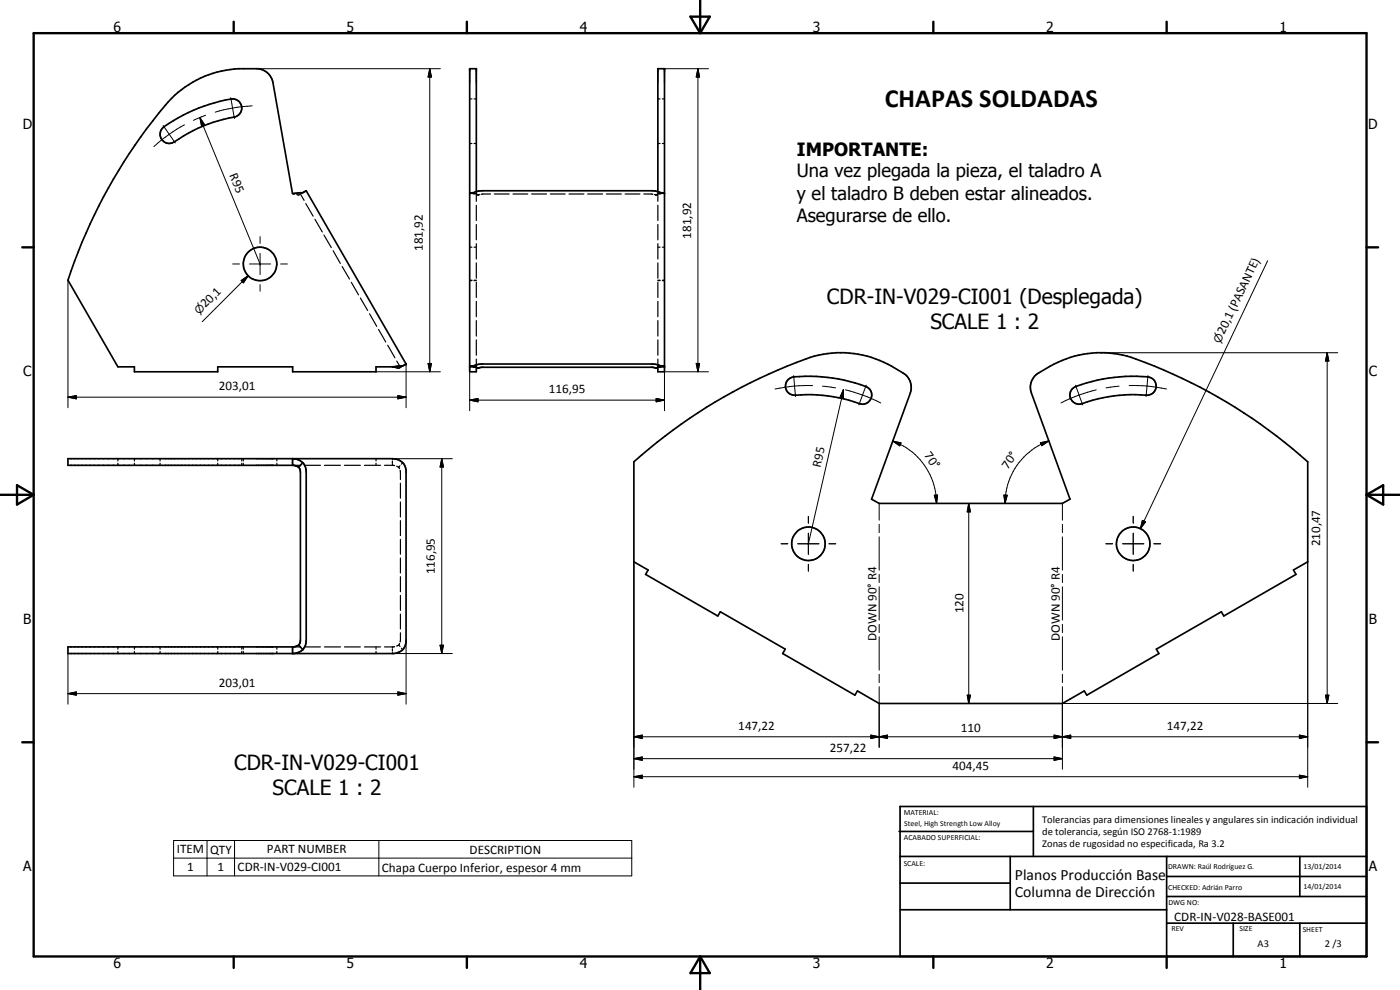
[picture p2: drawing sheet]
<svg xmlns="http://www.w3.org/2000/svg" width="420mm" height="297mm" viewBox="0 0 420 297" stroke-linecap="round" stroke-linejoin="round" font-family="sans-serif">
<g fill="none" stroke="#000" stroke-width=".51">
<path d="M48.9 38.3a47.2 47.2 0 0 1 21.2-8.6 2.76 2.76 0 0 1 2.4 2.6 2.76 2.76 0 0 1-2.2 2.8 46.6 46.6 0 0 0-18.6 7.8 2.75 2.75 0 0 1-3.3-1.2 2.75 2.75 0 0 1 .5-3.4zM91.8 57.3a4.4 4.4 0 0 1-3.2 .7l-.8 .1-5.9-33.4a5.1 5.1 0 0 0-4.4-4.1 37 37 0 0 0-9.7 .5 31 31 0 0 0-20.1 12.7 158.8 158.8 0 0 0-27.3 50.3l15 26h4.9v1.4h25.1v-1.4h22.4v1.4h25v-1.4h5M91.9 57.2l30 52M91.9 57.2l-.1 .1M142.9 57.5v-36.9h-1.9v90.9h1.9v-1.3M197.4 57.5v-36.9h2v90.9h-2v-1.3M199.4 58l-3.5-.8h-51.4l-3.5 .9M120.9 109.8l-1.2 .7-1.9-.4M120.9 109.8l-3.1 .3M121.8 109.3l-.9 .5M121.9 109.2l-.1 .1M142.1 109.8l-1.1 .3 1.9 .1"/>
<path d="M142.1 109.8l2.4-.6h51.4l2.4 .6M142.1 109.8l1.4 .7M142.9 110.2l.6 .3M197.4 110.2l-.3 .2M198.3 109.8l1.1 .2M198.3 109.8l-1.5 .7-1.1-.3h-51.1l-1.1 .3M199.4 110.1l-2 .1M236.5 113.9l1-.6a46.4 46.4 0 0 1 23 3 2.75 2.75 0 0 1 .8 3.5 2.75 2.75 0 0 1-3.4 1.3 47.9 47.9 0 0 0-20-2.6 2.74 2.74 0 0 1-1.4-4.6zM321.6 116.8l.3-.2a31.2 31.2 0 0 1 12.5-3.4 38.1 38.1 0 0 1 10.8 .1 2.74 2.74 0 0 1 1.7 3.2 2.74 2.74 0 0 1-2.9 2.1 47.7 47.7 0 0 0-20 2.7 2.8 2.8 0 0 1-2.6-1.5 2.8 2.8 0 0 1 .2-3zM90.9 138.8l.8 1.5 .2 1.3v50.5l-.2 1.3-.8 1.5M90.9 138.8l-1.2 1.4M90.9 138.8l-1.5-.9-1.6-.3v2"/>
<path d="M190.2 138.6a157.5 157.5 0 0 1 54.2-31.8 32 32 0 0 1 27 5.4 5 5 0 0 1 1.8 5.7l-11.6 31.9 2.3 1.2h54.9l2.3-1.2-11.6-31.9a5 5 0 0 1 2.2-6 31.7 31.7 0 0 1 32-3.1 158.8 158.8 0 0 1 48.8 29.8v30l-4.3 2.4 .7 1.3-21.6 12.5-.7-1.2-19.6 11.2 .8 1.3-21.6 12.5-.8-1.3-6.6 3.8h-54.9l-6.6-3.8-.7 1.3-21.7-12.5 .8-1.3-19.5-11.2-.8 1.2-21.7-12.5 .8-1.3-4.3-2.4zM89.7 140.2l-1.7-.6h-67.6v-2h97.4a3.8 3.8 0 0 1 4.1 3.6v51.3a3.7 3.7 0 0 1-3.7 3.6h-97.8v-2h67.6l1.7-.6M89.7 140.2l.3 .5 .2 .9v50.5l-.2 .9-.3 .5M87.8 194.1v2M89.7 193.5l1.2 1.4M90.9 194.9l-1.5 .9-1.2 .3M269.8 249.5h40.3M270.1 242h140v45h-140zM270.1 257h140M303.2 257v16M310.1 242v15M350.1 257v30"/>
<path d="M390.1 257v12M270.1 265h33.1M270.1 273h80M350.1 277h60M350.1 269h60M350.1 263h60M370.1 277v10M390.1 277v10"/>
<circle cx="78" cy="79.2" r="5"/>
<circle cx="242.6" cy="163.2" r="5"/>
<circle cx="340.1" cy="163.2" r="5"/>
</g>
<g fill="none" stroke="#000" stroke-width=".35">
<path d="M141 29.7h.6M142.3 29.7h.6M197.4 29.7h.7M198.8 29.7h.6M87.8 58.1l.6 .1M90.1 58.3l-.4 .2-.6-.2M90.2 58.2l1.1 1.9M90.9 57.8l-.4 .2M141 58.1h.3M141 43.1h.6M141.7 58.1h.7M142.1 57.8l.8 .3"/>
<path d="M142.2 58.1l.3 .1M142.3 43.1h.6M142.5 58.2h.1M142.9 57.5v.2M142.9 57.9v2.5M142.9 58.2h.1M143 58.2h.1M143 58.2l.1 .1M143.1 58.3l.4 .2M143.3 58.4l.2 .1M144 58.3l-.5 .2M147.2 58.2l-2.7 .1"/>
<path d="M148.3 58.2h4.5M154 58.2h4.4M159.5 58.2h4.5M165.1 58.2h4.5M170.8 58.2h4.4M176.3 58.2h4.6M182 58.2h4.5M187.6 58.2h4.5M193.2 58.2l2.7 .1M196.4 58.3l.4 .2M197.1 58.4l-.1 .1M197.3 58.3l-.5 .2"/>
<path d="M197.3 58.2h.1M197.4 58.1h.3M197.4 57.5v.2M197.4 57.9v2.5M197.4 58.2l-.1 .1M197.4 43.1h.7M198 58.1h.7M198.2 58.1l-.4 .1M198.3 57.8l-.5 .2M198.8 43.1h.6M199 58.1h.4M91.8 61.1l2.2 3.8"/>
<path d="M94.5 65.8l2.2 3.8M97.2 70.5l2.2 3.8M100 75.2l2.1 3.8M102.7 80l2.2 3.7M141 74.2h.6M142.3 74.2h.6M142.9 61.6v4.6M142.9 67.4v4.6M142.9 73.1v4.6M142.9 78.9v4.6M197.4 61.6v4.6M197.4 67.4v4.6"/>
<path d="M197.4 73.1v4.6M197.4 78.9v4.6M197.4 74.2h.7M198.8 74.2h.6M105.4 84.7l2.2 3.8M108.2 89.4l2.2 3.8M110.9 94.1l2.2 3.8M113.6 98.8l2.2 3.8M141 84.1h.6M141 84.2h.6M142.3 84.1h.6M142.3 84.2h.6"/>
<path d="M142.9 84.7v4.6M142.9 90.4v4.6M142.9 96.2v4.6M197.4 84.1h.7M197.4 84.7v4.6M197.4 90.4v4.6M197.4 96.2v4.6M197.4 84.2h.7M198.8 84.1h.6M198.8 84.2h.6M116.4 103.6l2.1 3.8M119.1 108.3l1.1 1.9"/>
<path d="M142.1 110.1h.3M142.7 110.1h.2M142.9 102v4.6M142.9 107.7v2.4l.2 .1M142.9 110.2h.1M143.3 110.4l.2 .1M197.1 110.4l-.3 .1M197.4 110.1h.3M197.4 102v4.6M197.4 107.7v2.4l-.1 .1M197.4 110.2h.1M198 110.1h.3"/>
<path d="M35.4 137.6v.7M35.4 139v.6M40.3 137.6v.7M40.3 139v.6M48 137.6v.7M48 139v.6M65.4 137.6v.7M65.4 139v.6M72.5 137.6v.7M72.5 139v.6M73 137.6v.7M73 139v.6"/>
<path d="M83.1 137.6v.7M83.1 139v.6M87.8 139.6h2.4M87.8 137.6v.7M87.8 139v.6M91.4 139.6h4.8M97.4 139.6h4.8M103.4 139.6h4.8M109.4 139.6h4.8M112.8 137.6v.7M112.8 139v.6M115.4 139.6l3 .1"/>
<path d="M117.8 137.6v.4M117.8 138.4v.7M117.8 139.3v.3M119.1 139.9l.6 .3M120 139.7l-.3 .5M120.9 138.8l-.4 .5M119.7 140.2l.2 .4M120.1 141.1l.1 2.8M120.2 145v4.5M120.2 150.6v4.5M120.2 156.2v4.5M120.2 161.8v4.5"/>
<path d="M120.2 167.4v4.5M120.2 173v4.5M120.2 178.6v4.5M35.4 194.1v.7M35.4 195.5v.6M40.3 194.1v.7M40.3 195.5v.6M48 194.1v.7M48 195.5v.6M65.4 194.1v.7M65.4 195.5v.6M72.5 194.1v.7"/>
<path d="M72.5 195.5v.6M73 194.1v.7M73 195.5v.6M83.1 194.1v.7M83.1 195.5v.6M87.8 194.1h2.4M87.8 194.1v.7M87.8 195.5v.6M91.4 194.1h4.8M97.4 194.1h4.8M103.4 194.1h4.8M109.4 194.1h4.8"/>
<path d="M112.8 194.1v.7M112.8 195.5v.6M117.8 194.1v.3M117.8 194.7v.7M117.8 195.7v.4M118.4 194.1h-3M119.7 193.5l-.6 .3M119.7 193.5l.3 .5M119.9 193.1l-.2 .4M120.2 189.9l-.1 2.7M120.2 184.3v4.4M120.5 194.5l.4 .4"/>
</g>
<g fill="#000">
<circle cx="141" cy="20.6" r=".25"/>
<circle cx="142.9" cy="20.6" r=".25"/>
<circle cx="197.4" cy="20.6" r=".25"/>
<circle cx="199.4" cy="20.6" r=".25"/>
<circle cx="143.1" cy="58.3" r=".18"/>
<circle cx="197.3" cy="58.3" r=".18"/>
<circle cx="121.9" cy="109.2" r=".25"/>
<circle cx="143.1" cy="110.2" r=".18"/>
<circle cx="197.3" cy="110.2" r=".18"/>
</g>
<g fill="none" stroke="#000" stroke-width=".3">
<path d="M49 37.7l1.8 2.6M55.4 37.5l-4.6 2.8M60 35.3l1.4 2.1-.9 .4zM60 35.3l18.1 43.9M61.7 34.6l-3.7 1.5M69.2 29.3l1.1 6.3M75.7 31.7l-5.9 .7-5.2 1.3M77 20.6h55.2M129 20.6l.5 2.5h-1zM129 20.6v90.9M199.4 20.6h13.2M209.5 20.6l.5 2.5h-1.1z"/>
<path d="M209.5 20.6v90.9M50.8 40.3l-4.6 3.7M50.8 40.3l1.8 2.6M69.8 79.2h2.1M74.9 79.2h6.3M78.1 79.2h.1M78.1 71v2M78.1 76v6.4M84.2 79.2h2.1M380.4 78.2l-38.1 80.4M20.4 84.1v38.2M72.4 84.2l2.1-1.5-1.4 2.2z"/>
<path d="M74.5 82.7l-13.8 13.8M78.1 85.4v2M20.4 119.2l2.5-.5v1zM20.4 119.2h101.5M112.8 111.5h19.4M119.4 118.7l2.5 .5-2.5 .5zM121.9 109.2v13.1M128.5 109.1h1l-.5 2.4zM141 110.1v13.1M196.9 119.5l2.5 .6-2.5 .5zM199.4 111.5h13.2M199.4 110.1v13.1"/>
<path d="M208.9 109.1h1.1l-.5 2.4zM238.2 112.7l.3 3.1M238.5 115.8l-5.9 .9M238.5 115.8l.2 3.2M243.9 115.7l-5.4 .1M246.8 115.9l4 .5M253.1 116.8v2.6l-1-.2zM253.1 116.8l-10.5 46.4M253.7 117l6.6 2 4 1.9M260 115.6l-2.2 5.9M322.8 115.6l1 2.9M323.8 118.5l-5.4 2.4"/>
<path d="M323.8 118.5l1.1 3M329 117l-5.2 1.5M330.4 105.8h71.1M335.9 115.9l-4 .5M338.9 115.7l5.3 .1M344.2 115.8l5.9 .9M344.2 115.8l-.3 3.2M344.5 112.7l-.3 3.1M398.3 105.8l.5 2.5h-1zM398.3 105.8v105.3M117.8 137.6h18M132.6 137.6l.5 2.5h-1z"/>
<path d="M132.6 137.6v58.5M141 120.1l2.5-.6v1.1zM141 120.1h58.4M267.9 132.3l2.5 .6-.4 .9zM267.9 132.3a20 20 0 0 1 13.2 18.7M312.2 132.8l2.6-.5-2.1 1.4zM314.8 132.3a19.9 19.9 0 0 0-13.2 18.7M242.6 154.9v2.1M242.6 160v6.3M263.9 151v5.1M263.9 157.3v2.5M280.4 148.6l1-.1-.3 2.5z"/>
<path d="M290.7 151l.5 2.6h-.9zM290.7 151v60.1M301.3 148.5l1 .1-.7 2.4zM318.8 151v5.1M318.8 157.3v2.5M340.1 154.9v2.1M340.1 160v6.3M342.8 156.1l1 .5-1.5 2zM190.2 168.6v67.6M234.4 163.2h2M239.4 163.2h6.4M242.6 163.2h.1"/>
<path d="M242.6 169.3v2.1M248.8 163.2h2M263.9 161.1v10M263.9 172.3v2.5M263.9 176.1v10M318.8 161.1v10M318.8 172.3v2.5M318.8 176.1v10M331.9 163.2h2M336.9 163.2h6.4M340.1 169.3v2.1M346.3 163.2h2"/>
<path d="M392.5 168.6v67.6M20.4 196.1v15.2M117.8 196.1h18M121.9 192.1v19.2M132.1 193.6h1l-.5 2.5zM263.9 187.3v2.5M263.9 191.1v10M318.8 187.3v2.5M318.8 191.1v10M20.4 208.1l2.5-.5v1zM20.4 208.1h101.5M119.4 207.6l2.5 .5-2.5 .5z"/>
<path d="M263.9 202.3v2.5M263.9 206v18.2M290.3 208.6h.9l-.5 2.5zM318.8 202.3v2.5M318.8 206v24.8M318.8 211.1h82.7M397.8 208.6h1l-.5 2.5zM190.2 233l2.5-.4v1zM190.2 227.6l2.5-.5v1zM190.2 221.1l2.5-.5v1zM190.2 233h202.3M190.2 227.6h128.6"/>
<path d="M190.2 221.1h202.3M261.4 220.6l2.5 .5-2.5 .5zM261.4 220.6l4.9 1v-1l-4.9 1zM263.9 221.1l2.4-.5v1zM316.3 227.1l2.5 .5-2.5 .5zM316.3 220.6l2.5 .5-2.5 .5zM316.3 220.6v1l5-1v1zM318.8 221.1l2.5-.5v1zM390 232.6l2.5 .4-2.5 .6zM390 220.6l2.5 .5-2.5 .5zM52.1 252.2h137.5v10.6h-137.5zM52.1 257.5h137.5"/>
<path d="M62.1 252.2v10.6M70.4 252.2v10.6M113.7 252.2v10.6"/>
</g>
<g fill="none" stroke="#000" stroke-width=".71">
<path d="M10.1 9.9h400v277.1h-400zM70.1 6.5v3.4M140.1 6.5v3.4M207.2 5h5.8l-2.9 4.9zM210.1 0v9.9M280.1 6.5v3.4M350.1 6.5v3.4M6.7 74.2h3.4M410.1 74.2h3.5M.1 148.5h10M5.1 145.6l5 2.9-5 2.9zM410.1 148.5h10"/>
<path d="M410.1 148.5l5-2.9v5.8zM6.7 222.7h3.4M410.1 222.7h3.5M70.1 287v3.4M140.1 287v3.4M210.1 287v10M210.1 287l2.9 5h-5.8zM280.1 287v3.4M350.1 287v3.4"/>
</g>
<g fill="#000">
<path d="M60 35.3l1.4 2.1-.9 .4zM129 20.6l.5 2.5h-1zM209.5 20.6l.5 2.5h-1.1zM72.4 84.2l2.1-1.5-1.4 2.2zM20.4 119.2l2.5-.5v1zM119.4 118.7l2.5 .5-2.5 .5zM128.5 109.1h1l-.5 2.4zM141 120.1l2.5-.6v1.1zM208.9 109.1h1.1l-.5 2.4zM253.1 116.8v2.6l-1-.2zM398.3 105.8l.5 2.5h-1zM196.9 119.5l2.5 .6-2.5 .5z"/>
<path d="M267.9 132.3l2.5 .6-.4 .9zM312.2 132.8l2.6-.5-2.1 1.4zM132.6 137.6l.5 2.5h-1zM280.4 148.6l1-.1-.3 2.5zM290.7 151l.5 2.6h-.9zM301.3 148.5l1 .1-.7 2.4zM342.8 156.1l1 .5-1.5 2zM132.1 193.6h1l-.5 2.5zM20.4 208.1l2.5-.5v1zM119.4 207.6l2.5 .5-2.5 .5zM290.3 208.6h.9l-.5 2.5zM397.8 208.6h1l-.5 2.5z"/>
<path d="M190.2 233l2.5-.4v1zM190.2 227.6l2.5-.5v1zM190.2 221.1l2.5-.5v1zM261.4 220.6l2.5 .5-2.5 .5zM263.9 221.1l2.4-.5v1zM316.3 227.1l2.5 .5-2.5 .5zM316.3 220.6l2.5 .5-2.5 .5zM318.8 221.1l2.5-.5v1zM390 232.6l2.5 .4-2.5 .6zM390 220.6l2.5 .5-2.5 .5z"/>
</g>
<text font-size="7.9" x="265.5" y="32.1">CHAPAS SOLDADAS</text>
<g font-size="6.3">
<text x="248.2" y="91.2">CDR-IN-V029-CI001 (Desplegada)</text>
<text x="279.2" y="98.7">SCALE 1 : 2</text>
<text x="70.3" y="231.1">CDR-IN-V029-CI001</text>
<text x="81.8" y="238.6">SCALE 1 : 2</text>
</g>
<g font-size="5.5">
<text x="239.1" y="46.7">IMPORTANTE:</text>
<text x="239.1" y="53.3">Una vez plegada la pieza, el taladro A</text>
<text x="239.1" y="59.9">y el taladro B deben estar alineados.</text>
<text x="239.1" y="66.5">Asegurarse de ello.</text>
</g>
<g font-size="4.7">
<text x="304.6" y="263.9">Planos Producción Base</text>
<text x="304.6" y="269.3">Columna de Dirección</text>
</g>
<g font-size="4.2">
<text x="34" y="9.6">6</text>
<text x="104" y="9.6">5</text>
<text x="174" y="9.6">4</text>
<text x="244" y="9.6">3</text>
<text x="314" y="9.6">2</text>
<text x="384" y="9.6">1</text>
<text x="6.8" y="38.7">D</text>
<text x="410.6" y="38.7">D</text>
<text x="7" y="112.9">C</text>
<text x="410.8" y="112.9">C</text>
<text x="7" y="187.1">B</text>
<text x="410.8" y="187.1">B</text>
<text x="7" y="261.4">A</text>
<text x="410.8" y="261.4">A</text>
<text x="34" y="290.4">6</text>
<text x="104" y="290.4">5</text>
<text x="174" y="290.4">4</text>
<text x="244" y="290.4">3</text>
<text x="314" y="290.4">2</text>
<text x="384" y="290.4">1</text>
</g>
<g font-size="3.9">
<text x="68.8" y="52.6" transform="rotate(68 68.8 52.6)">R95</text>
<text x="207.4" y="71.6" transform="rotate(-90 207.4 71.6)">181,92</text>
<text x="126.9" y="75.3" transform="rotate(-90 126.9 75.3)">181,92</text>
<text x="61.7" y="92.5" transform="rotate(-45 61.7 92.5)">20,1</text>
<text x="367.4" y="100.6" transform="rotate(-64 367.4 100.6)">20,1 (PASANTE)</text>
<text x="65.7" y="117.1">203,01</text>
<text x="164.7" y="118">116,95</text>
<text x="277.2" y="136.6" transform="rotate(55 277.2 136.6)">70°</text>
<text x="246.2" y="140.3" transform="rotate(-77 246.2 140.3)">R95</text>
<text x="302.4" y="140.9" transform="rotate(-55 302.4 140.9)">70°</text>
<text x="396.2" y="164" transform="rotate(-90 396.2 164)">210,47</text>
<text x="130.5" y="172.3" transform="rotate(-90 130.5 172.3)">116,95</text>
<text x="289.2" y="184.1" transform="rotate(-90 289.2 184.1)">120</text>
<text x="263.1" y="192.2" transform="rotate(-90 263.1 192.2)">DOWN 90° R4</text>
<text x="318.1" y="192.2" transform="rotate(-90 318.1 192.2)">DOWN 90° R4</text>
<text x="65.7" y="206">203,01</text>
<text x="221.6" y="219">147,22</text>
<text x="288.4" y="219.5">110</text>
<text x="350.2" y="219">147,22</text>
<text x="249.1" y="225.6">257,22</text>
<text x="285.9" y="231">404,45</text>
<text x="53" y="256.1">ITEM</text>
<text x="63.1" y="256.1">QTY</text>
<text x="80.1" y="256.1">PART NUMBER</text>
<text x="140.9" y="256.1">DESCRIPTION</text>
<text x="56.1" y="261.4">1</text>
<text x="65.3" y="261.4">1</text>
<text x="71.3" y="261.4">CDR-IN-V029-CI001</text>
<text x="114.6" y="261.5">Chapa Cuerpo Inferior, espesor 4 mm</text>
<text x="352.4" y="276.3">CDR-IN-V028-BASE001</text>
</g>
<g font-size="3.3">
<text x="59.8" y="94.5" transform="rotate(-45 59.8 94.5)">n</text>
<text x="366.2" y="103.2" transform="rotate(-64 366.2 103.2)">n</text>
</g>
<g font-size="3.1">
<text x="312.7" y="246.8">Tolerancias para dimensiones lineales y angulares sin indicación individual</text>
<text x="312.7" y="250.4">de tolerancia, según ISO 2768-1:1989</text>
<text x="312.7" y="254">Zonas de rugosidad no especificada, Ra 3.2</text>
<text x="377.4" y="284.1">A3</text>
<text x="397.6" y="284.2">2 /3</text>
</g>
<g font-size="2.4">
<text x="271.2" y="244.4">MATERIAL:</text>
<text x="271.3" y="252">ACABADO SUPERFICIAL:</text>
<text x="271.4" y="247.9">Steel, High Strength Low Alloy</text>
<text x="271.2" y="259.7">SCALE:</text>
<text x="350.6" y="260.8">DRAWN: Raúl Rodríguez G.</text>
<text x="391.2" y="260.6">13/01/2014</text>
<text x="350.6" y="267.1">CHECKED: Adrián Parro</text>
<text x="391.2" y="266.7">14/01/2014</text>
<text x="350.6" y="271.4">DWG NO:</text>
<text x="351.6" y="279.3">REV</text>
<text x="372" y="279.4">SIZE</text>
<text x="391" y="279.6">SHEET</text>
</g>
</svg>
